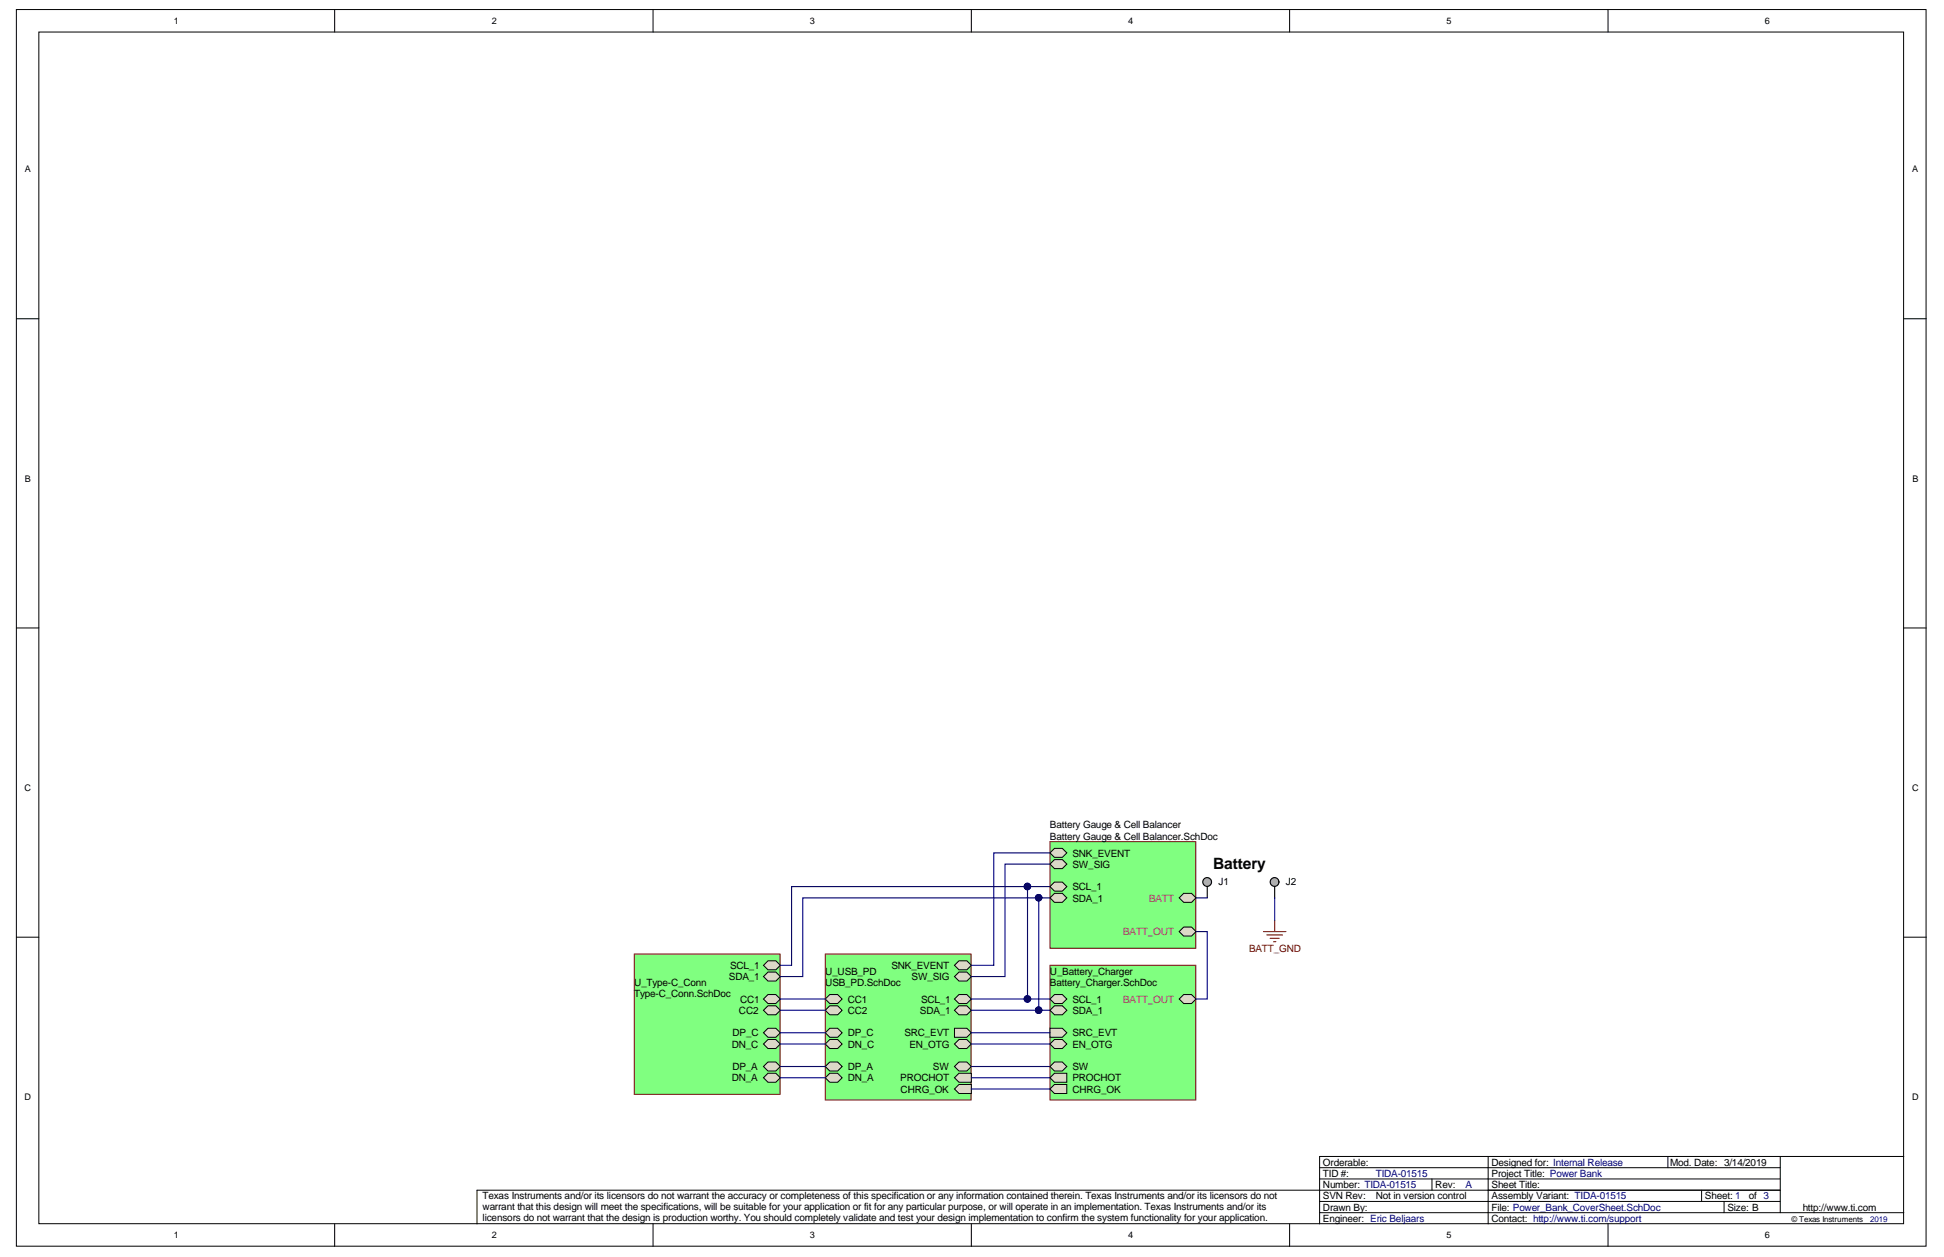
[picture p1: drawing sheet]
<svg xmlns="http://www.w3.org/2000/svg" width="432mm" height="279mm" viewBox="0 0 432 279" stroke-linecap="round" stroke-linejoin="round" font-family="sans-serif">
<g fill="#fff" stroke="#000" stroke-width=".22">
<path d="M3.6 2.1h424.2v274.5h-424.2z"/>
<path d="M8.6 7.1h414.2v264.6h-414.2z"/>
</g>
<g fill="none" stroke="#000" stroke-width=".22">
<path d="M74.3 2.1v5M145.1 2.1v5M215.8 2.1v5M286.4 2.1v5M357.2 2.1v5M3.6 70.8h5M422.9 70.8h5M3.6 139.4h5M422.9 139.4h5M3.6 208.1h5M422.9 208.1h5M293.1 259.2h102.3"/>
<path d="M330.5 256.7h-37.4v15M370.5 256.7v2.5M395.4 256.7v12.5M422.9 256.7h-92.4v15M74.3 271.7v5M145.1 271.7v5M215.8 271.7v5M286.4 271.7v5M293.1 269.2h129.8M293.1 266.7h102.3M293.1 261.7h102.3M318.1 261.7v2.5"/>
<path d="M357.2 271.7v5M378 264.2v2.5M382.9 266.7v2.5M395.4 264.2h-289.4v7.5"/>
</g>
<path d="M140.9 211.8h32.4v31.1h-32.4z" fill="#80ff80" stroke="#800000" stroke-width=".22"/>
<path d="M170.6 230.8h1.7l1 1-1 1h-1.7l-1-1z" fill-rule="evenodd" fill="#dcd9c7"/>
<path d="M170.6 230.8h1.7l1 1-1 1h-1.7l-1-1z" fill="none" stroke="#000" stroke-width=".22"/>
<path d="M170.6 228.3h1.7l1 1-1 1h-1.7l-1-1z" fill-rule="evenodd" fill="#dcd9c7"/>
<path d="M170.6 228.3h1.7l1 1-1 1h-1.7l-1-1z" fill="none" stroke="#000" stroke-width=".22"/>
<path d="M170.6 220.8h1.7l1 1-1 1h-1.7l-1-1z" fill-rule="evenodd" fill="#dcd9c7"/>
<path d="M170.6 220.8h1.7l1 1-1 1h-1.7l-1-1z" fill="none" stroke="#000" stroke-width=".22"/>
<path d="M170.6 223.3h1.7l1 1-1 1h-1.7l-1-1z" fill-rule="evenodd" fill="#dcd9c7"/>
<path d="M170.6 223.3h1.7l1 1-1 1h-1.7l-1-1z" fill="none" stroke="#000" stroke-width=".22"/>
<path d="M170.6 238.3h1.7l1 1-1 1h-1.7l-1-1z" fill-rule="evenodd" fill="#dcd9c7"/>
<path d="M170.6 238.3h1.7l1 1-1 1h-1.7l-1-1z" fill="none" stroke="#000" stroke-width=".22"/>
<path d="M170.6 235.8h1.7l1 1-1 1h-1.7l-1-1z" fill-rule="evenodd" fill="#dcd9c7"/>
<path d="M170.6 235.8h1.7l1 1-1 1h-1.7l-1-1z" fill="none" stroke="#000" stroke-width=".22"/>
<path d="M170.6 215.8h1.7l1 1-1 1h-1.7l-1-1z" fill-rule="evenodd" fill="#dcd9c7"/>
<path d="M170.6 215.8h1.7l1 1-1 1h-1.7l-1-1z" fill="none" stroke="#000" stroke-width=".22"/>
<path d="M170.6 213.3h1.7l1 1-1 1h-1.7l-1-1z" fill-rule="evenodd" fill="#dcd9c7"/>
<path d="M170.6 213.3h1.7l1 1-1 1h-1.7l-1-1z" fill="none" stroke="#000" stroke-width=".22"/>
<path d="M183.3 211.8h32.4v32.4h-32.4z" fill="#80ff80" stroke="#800000" stroke-width=".22"/>
<path d="M212 228.3h2.8l1 1-1 1h-2.8z" fill-rule="evenodd" fill="#dcd9c7"/>
<path d="M212 228.3h2.8l1 1-1 1h-2.8z" fill="none" stroke="#000" stroke-width=".22"/>
<path d="M213 230.8h1.8l1 1-1 1h-1.8l-1-1z" fill-rule="evenodd" fill="#dcd9c7"/>
<path d="M213 230.8h1.8l1 1-1 1h-1.8l-1-1z" fill="none" stroke="#000" stroke-width=".22"/>
<path d="M213 238.3h2.8v2h-2.8l-1-1z" fill-rule="evenodd" fill="#dcd9c7"/>
<path d="M213 238.3h2.8v2h-2.8l-1-1z" fill="none" stroke="#000" stroke-width=".22"/>
<path d="M213 240.8h2.8v2h-2.8l-1-1z" fill-rule="evenodd" fill="#dcd9c7"/>
<path d="M213 240.8h2.8v2h-2.8l-1-1z" fill="none" stroke="#000" stroke-width=".22"/>
<path d="M213 220.8h1.8l1 1-1 1h-1.8l-1-1z" fill-rule="evenodd" fill="#dcd9c7"/>
<path d="M213 220.8h1.8l1 1-1 1h-1.8l-1-1z" fill="none" stroke="#000" stroke-width=".22"/>
<path d="M213 223.3h1.8l1 1-1 1h-1.8l-1-1z" fill-rule="evenodd" fill="#dcd9c7"/>
<path d="M213 223.3h1.8l1 1-1 1h-1.8l-1-1z" fill="none" stroke="#000" stroke-width=".22"/>
<path d="M213 235.8h1.8l1 1-1 1h-1.8l-1-1z" fill-rule="evenodd" fill="#dcd9c7"/>
<path d="M213 235.8h1.8l1 1-1 1h-1.8l-1-1z" fill="none" stroke="#000" stroke-width=".22"/>
<path d="M184.3 220.8h1.8l1 1-1 1h-1.8l-1-1z" fill-rule="evenodd" fill="#dcd9c7"/>
<path d="M184.3 220.8h1.8l1 1-1 1h-1.8l-1-1z" fill="none" stroke="#000" stroke-width=".22"/>
<path d="M184.3 223.3h1.8l1 1-1 1h-1.8l-1-1z" fill-rule="evenodd" fill="#dcd9c7"/>
<path d="M184.3 223.3h1.8l1 1-1 1h-1.8l-1-1z" fill="none" stroke="#000" stroke-width=".22"/>
<path d="M184.3 230.8h1.8l1 1-1 1h-1.8l-1-1z" fill-rule="evenodd" fill="#dcd9c7"/>
<path d="M184.3 230.8h1.8l1 1-1 1h-1.8l-1-1z" fill="none" stroke="#000" stroke-width=".22"/>
<path d="M184.3 228.3h1.8l1 1-1 1h-1.8l-1-1z" fill-rule="evenodd" fill="#dcd9c7"/>
<path d="M184.3 228.3h1.8l1 1-1 1h-1.8l-1-1z" fill="none" stroke="#000" stroke-width=".22"/>
<path d="M184.3 235.8h1.8l1 1-1 1h-1.8l-1-1z" fill-rule="evenodd" fill="#dcd9c7"/>
<path d="M184.3 235.8h1.8l1 1-1 1h-1.8l-1-1z" fill="none" stroke="#000" stroke-width=".22"/>
<path d="M184.3 238.3h1.8l1 1-1 1h-1.8l-1-1z" fill-rule="evenodd" fill="#dcd9c7"/>
<path d="M184.3 238.3h1.8l1 1-1 1h-1.8l-1-1z" fill="none" stroke="#000" stroke-width=".22"/>
<path d="M213 215.8h1.8l1 1-1 1h-1.8l-1-1z" fill-rule="evenodd" fill="#dcd9c7"/>
<path d="M213 215.8h1.8l1 1-1 1h-1.8l-1-1z" fill="none" stroke="#000" stroke-width=".22"/>
<path d="M213 213.3h1.8l1 1-1 1h-1.8l-1-1z" fill-rule="evenodd" fill="#dcd9c7"/>
<path d="M213 213.3h1.8l1 1-1 1h-1.8l-1-1z" fill="none" stroke="#000" stroke-width=".22"/>
<path d="M173.3 231.8h10M173.3 229.3h10M173.3 221.8h10M173.3 224.3h10M173.3 239.3h10M173.3 236.8h10" fill="none" stroke="#000080" stroke-width=".25"/>
<path d="M233.2 214.3h32.4v29.9h-32.4z" fill="#80ff80" stroke="#800000" stroke-width=".22"/>
<path d="M234.2 238.3h2.8v2h-2.8l-1-1z" fill-rule="evenodd" fill="#dcd9c7"/>
<path d="M234.2 238.3h2.8v2h-2.8l-1-1z" fill="none" stroke="#000" stroke-width=".22"/>
<path d="M234.2 220.8h1.8l1 1-1 1h-1.8l-1-1z" fill-rule="evenodd" fill="#dcd9c7"/>
<path d="M234.2 220.8h1.8l1 1-1 1h-1.8l-1-1z" fill="none" stroke="#000" stroke-width=".22"/>
<path d="M234.2 223.3h1.8l1 1-1 1h-1.8l-1-1z" fill-rule="evenodd" fill="#dcd9c7"/>
<path d="M234.2 223.3h1.8l1 1-1 1h-1.8l-1-1z" fill="none" stroke="#000" stroke-width=".22"/>
<path d="M234.2 240.8h2.8v2h-2.8l-1-1z" fill-rule="evenodd" fill="#dcd9c7"/>
<path d="M234.2 240.8h2.8v2h-2.8l-1-1z" fill="none" stroke="#000" stroke-width=".22"/>
<path d="M233.2 228.3h2.8l1 1-1 1h-2.8z" fill-rule="evenodd" fill="#dcd9c7"/>
<path d="M233.2 228.3h2.8l1 1-1 1h-2.8z" fill="none" stroke="#000" stroke-width=".22"/>
<path d="M234.2 230.8h1.8l1 1-1 1h-1.8l-1-1z" fill-rule="evenodd" fill="#dcd9c7"/>
<path d="M234.2 230.8h1.8l1 1-1 1h-1.8l-1-1z" fill="none" stroke="#000" stroke-width=".22"/>
<path d="M262.9 220.8h1.8l1 1-1 1h-1.8l-1-1z" fill-rule="evenodd" fill="#dcd9c7"/>
<path d="M262.9 220.8h1.8l1 1-1 1h-1.8l-1-1z" fill="none" stroke="#000" stroke-width=".22"/>
<path d="M234.2 235.8h1.8l1 1-1 1h-1.8l-1-1z" fill-rule="evenodd" fill="#dcd9c7"/>
<path d="M234.2 235.8h1.8l1 1-1 1h-1.8l-1-1z" fill="none" stroke="#000" stroke-width=".22"/>
<path d="M215.8 221.8h17.4M215.8 224.3h17.4M215.8 229.3h17.4M215.8 231.8h17.4M215.8 239.3h17.4M215.8 236.8h17.4M215.8 241.8h17.4" fill="none" stroke="#000080" stroke-width=".25"/>
<g fill="#000080" stroke="#000080" stroke-width=".22">
<circle cx="228.2" cy="221.8" r=".72"/>
<circle cx="230.7" cy="224.3" r=".72"/>
</g>
<circle cx="268.1" cy="195.8" r=".97" fill="#b2acb0" stroke="#000" stroke-width=".25"/>
<path d="M268.2 196.8v2.5" fill="none" stroke="#000" stroke-width=".25"/>
<circle cx="283.1" cy="195.8" r=".97" fill="#b2acb0" stroke="#000" stroke-width=".25"/>
<path d="M283.1 196.8v2.5" fill="none" stroke="#000" stroke-width=".25"/>
<path d="M233.2 186.8h32.4v23.7h-32.4z" fill="#80ff80" stroke="#800000" stroke-width=".22"/>
<path d="M262.9 198.3h1.8l1 1-1 1h-1.8l-1-1z" fill-rule="evenodd" fill="#dcd9c7"/>
<path d="M262.9 198.3h1.8l1 1-1 1h-1.8l-1-1z" fill="none" stroke="#000" stroke-width=".22"/>
<path d="M262.9 205.8h1.8l1 1-1 1h-1.8l-1-1z" fill-rule="evenodd" fill="#dcd9c7"/>
<path d="M262.9 205.8h1.8l1 1-1 1h-1.8l-1-1z" fill="none" stroke="#000" stroke-width=".22"/>
<path d="M234.2 195.8h1.8l1 1-1 1h-1.8l-1-1z" fill-rule="evenodd" fill="#dcd9c7"/>
<path d="M234.2 195.8h1.8l1 1-1 1h-1.8l-1-1z" fill="none" stroke="#000" stroke-width=".22"/>
<path d="M234.2 198.3h1.8l1 1-1 1h-1.8l-1-1z" fill-rule="evenodd" fill="#dcd9c7"/>
<path d="M234.2 198.3h1.8l1 1-1 1h-1.8l-1-1z" fill="none" stroke="#000" stroke-width=".22"/>
<path d="M234.2 190.8h1.8l1 1-1 1h-1.8l-1-1z" fill-rule="evenodd" fill="#dcd9c7"/>
<path d="M234.2 190.8h1.8l1 1-1 1h-1.8l-1-1z" fill="none" stroke="#000" stroke-width=".22"/>
<path d="M234.2 188.3h1.8l1 1-1 1h-1.8l-1-1z" fill-rule="evenodd" fill="#dcd9c7"/>
<path d="M234.2 188.3h1.8l1 1-1 1h-1.8l-1-1z" fill="none" stroke="#000" stroke-width=".22"/>
<path d="M280.6 206.8h5M281.4 207.6h3.5M282.1 208.3h2M282.9 209.1h.5M283.1 204.3v2.5" fill="none" stroke="#800000" stroke-width=".25"/>
<path d="M228.2 196.8h-52.4v17.5h-2.5M230.7 199.3h-52.4v17.5h-5M233.2 196.8h-5v25M233.2 199.3h-2.5v25M233.2 191.8h-10v25h-7.4M233.2 189.3h-12.5v25h-4.9M265.7 199.3h2.5M283.1 199.3v5M265.7 206.8h2.5v15h-2.5" fill="none" stroke="#000080" stroke-width=".25"/>
<g fill="#000080" stroke="#000080" stroke-width=".22">
<circle cx="228.2" cy="221.8" r=".72"/>
<circle cx="228.2" cy="196.8" r=".72"/>
<circle cx="230.7" cy="199.3" r=".72"/>
<circle cx="230.7" cy="224.3" r=".72"/>
</g>
<text font-size="3.5" x="269.5" y="193">Battery</text>
<g font-size="2.2">
<text x="233.2" y="183.9">Battery Gauge &amp; Cell Balancer</text>
<text x="233.2" y="186.4">Battery Gauge &amp; Cell Balancer.SchDoc</text>
<text x="238.2" y="190.1">SNK_EVENT</text>
<text x="238.2" y="197.6">SCL_1</text>
<text x="238.2" y="192.6">SW_SIG</text>
<text x="270.7" y="196.4">J1</text>
<text x="285.6" y="196.4">J2</text>
<text x="238.2" y="200.1">SDA_1</text>
<text x="162.1" y="215.1">SCL_1</text>
<text x="198" y="215.1">SNK_EVENT</text>
<text x="140.9" y="218.9">U_Type-C_Conn</text>
<text x="140.9" y="221.3">Type-C_Conn.SchDoc</text>
<text x="161.9" y="217.6">SDA_1</text>
<text x="183.3" y="216.4">U_USB_PD</text>
<text x="183.3" y="218.9">USB_PD.SchDoc</text>
<text x="202.5" y="217.6">SW_SIG</text>
<text x="233.2" y="216.4">U_Battery_Charger</text>
<text x="233.2" y="218.9">Battery_Charger.SchDoc</text>
<text x="164.1" y="225.1">CC2</text>
<text x="164.4" y="222.6">CC1</text>
<text x="188.3" y="222.6">CC1</text>
<text x="188.3" y="225.1">CC2</text>
<text x="204.3" y="225.1">SDA_1</text>
<text x="204.6" y="222.6">SCL_1</text>
<text x="238.2" y="222.6">SCL_1</text>
<text x="238.2" y="225.1">SDA_1</text>
<text x="162.6" y="232.6">DN_C</text>
<text x="162.7" y="230.1">DP_C</text>
<text x="188.3" y="232.6">DN_C</text>
<text x="188.3" y="230.1">DP_C</text>
<text x="200.9" y="230.1">SRC_EVT</text>
<text x="202" y="232.6">EN_OTG</text>
<text x="238.2" y="230.1">SRC_EVT</text>
<text x="238.2" y="232.6">EN_OTG</text>
<text x="162.7" y="237.6">DP_A</text>
<text x="188.3" y="237.6">DP_A</text>
<text x="207.2" y="237.6">SW</text>
<text x="238.2" y="237.6">SW</text>
<text x="162.6" y="240.1">DN_A</text>
<text x="188.3" y="240.1">DN_A</text>
<text x="200" y="240.1">PROCHOT</text>
<text x="200.1" y="242.6">CHRG_OK</text>
<text x="238.2" y="240.1">PROCHOT</text>
<text x="238.2" y="242.6">CHRG_OK</text>
<text x="293.9" y="263.8">Number: TIDA-01515</text>
<text x="293.9" y="261.3">TID #:</text>
<text x="293.9" y="258.8">Orderable:</text>
<text x="318.8" y="263.8">Rev:</text>
<text x="331.3" y="263.8">Sheet Title:</text>
<text x="331.3" y="261.3">Project Title: Power Bank</text>
<text x="331.3" y="258.8">Designed for: Internal Release</text>
<text x="371" y="258.8">Mod. Date: 3/14/2019</text>
<text x="107.2" y="266.2">Texas Instruments and/or its licensors do not warrant the accuracy or completeness of this specification or any information contained therein. Texas Instruments and/or its licensors do not</text>
<text x="107.2" y="268.7">warrant that this design will meet the specifications, will be suitable for your application or fit for any particular purpose, or will operate in an implementation. Texas Instruments and/or its</text>
<text x="293.9" y="268.8">Drawn By:</text>
<text x="293.9" y="266.3">SVN Rev:</text>
<text x="305.6" y="266.3">Not in version control</text>
<text x="331.3" y="268.8">File: Power_Bank_CoverSheet.SchDoc</text>
<text x="331.3" y="266.3">Assembly Variant: TIDA-01515</text>
<text x="378.7" y="266.3">Sheet: 1</text>
<text x="383.7" y="268.8">Size: B</text>
<text x="388.4" y="266.3">of 3</text>
<text x="400.4" y="268.8">http://www.ti.com</text>
<text x="107.2" y="271.1">licensors do not warrant that the design is production worthy. You should completely validate and test your design implementation to confirm the system functionality for your application.</text>
<text x="293.9" y="271.3">Engineer: Eric Beljaars</text>
<text x="331.3" y="271.3">Contact: http://www.ti.com/support</text>
</g>
<g font-size="2.2" fill="#da2467">
<text x="255.2" y="200.1">BATT</text>
<text x="249.5" y="207.6">BATT_OUT</text>
<text x="249.5" y="222.6">BATT_OUT</text>
</g>
<text font-size="2.2" fill="#800000" x="277.4" y="211.3">BATT_GND</text>
<g font-size="2.2" fill="#000080">
<text x="305.6" y="261.3">TIDA-01515</text>
<text x="325.6" y="263.8">A</text>
</g>
<g font-size="2">
<text x="38.6" y="5.3">1</text>
<text x="109.2" y="5.3">2</text>
<text x="179.9" y="5.3">3</text>
<text x="250.6" y="5.3">4</text>
<text x="321.3" y="5.3">5</text>
<text x="392" y="5.3">6</text>
<text x="5.5" y="38.3">A</text>
<text x="424.7" y="38.3">A</text>
<text x="5.5" y="106.9">B</text>
<text x="424.8" y="106.9">B</text>
<text x="5.5" y="175.6">C</text>
<text x="424.7" y="175.6">C</text>
<text x="5.5" y="244.2">D</text>
<text x="424.7" y="244.2">D</text>
<text x="38.6" y="274.9">1</text>
<text x="109.2" y="274.9">2</text>
<text x="179.9" y="274.9">3</text>
<text x="250.6" y="274.9">4</text>
<text x="321.3" y="274.9">5</text>
<text x="392" y="274.9">6</text>
</g>
<text font-size="1.8" x="397.9" y="271.3">© Texas Instruments</text>
<text font-size="1.8" fill="#000080" x="415.4" y="271.3">2019</text>
</svg>
